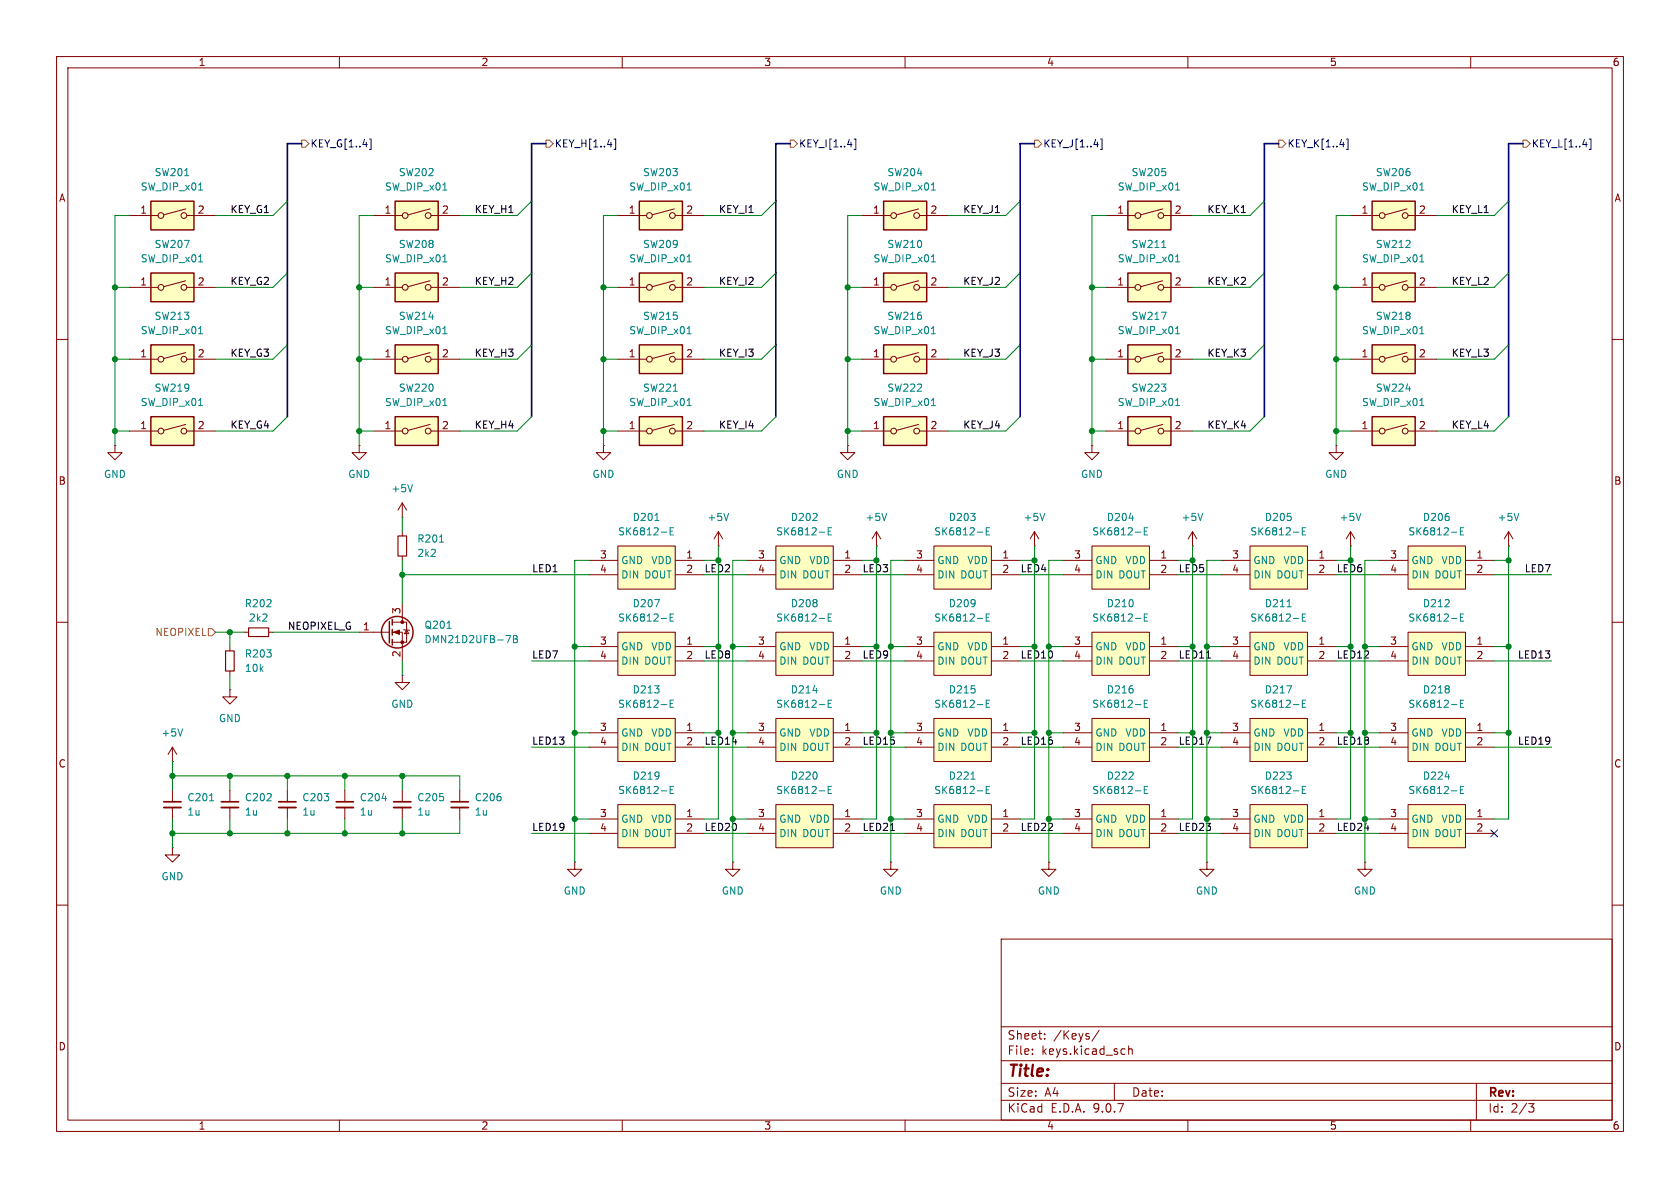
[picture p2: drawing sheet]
<svg xmlns="http://www.w3.org/2000/svg" width="297mm" height="210mm" viewBox="0 0 297 210" stroke-linecap="round" stroke-linejoin="round" font-family="sans-serif">
<path d="M0 0h297v210h-297z" fill="#fff" stroke="#fff" stroke-width=".18"/>
<g fill="none" stroke="#840000" stroke-width=".18">
<path d="M10 10h277v190h-277zM12 12h273v186h-273zM60 10v2M110 10v2M160 10v2M210 10v2M260 10v2M10 60h2M285 60h2M10 110h2M285 110h2M10 160h2"/>
<path d="M177 166h108v32h-108zM285 160h2M60 198v2M110 198v2M160 198v2M177 194.5h108M177 191.5h108M177 187.5h108M177 181.5h108M182.5 186.3v.1M182.5 185.5v.1M184.7 183.6v.1"/>
<path d="M184.7 182.8v.1M194.3 182.1l-1.3 2M197 191.5v3M198.7 185.4l.2 .1M198.9 186.3l-.2 .1M199.5 184.9v1.5M199.5 185.5l.2-.1 .4 .1 .1 .9M210 198v2M260 198v2M261 191.5v6.5M270.2 195.1h1l-.5 .6 .4 .1 .1 .5-.3 .3h-.4"/>
</g>
<path d="M156.2 61h7.6v5h-7.6z" fill="#ffffc2"/>
<g fill="none" stroke="#840000" stroke-width=".18">
<path d="M152.4 63.5h5.1M162.4 62.3l-3.9 1.1M162.6 63.5h5"/>
<circle cx="158" cy="63.5" r=".51"/>
<circle cx="162.1" cy="63.5" r=".51"/>
</g>
<path d="M156.2 61h7.6v5h-7.6z" fill="none" stroke="#840000" stroke-width=".25"/>
<path d="M164.6 59h.8" fill="none" stroke="#008484" stroke-width=".18"/>
<path d="M221 96.5h10.1v7.6h-10.1z" fill="#ffffc2"/>
<path d="M215.9 99.1h5.1M221 96.5h10.1v7.6h-10.1zM231.1 99.1h5.1M215.9 101.6h5.1M231.1 101.6h5.1" fill="none" stroke="#840000" stroke-width=".18"/>
<path d="M228.7 94.1h.9M230.2 93.9h.5M230.8 93.3h-.6v1.3h.6" fill="none" stroke="#008484" stroke-width=".18"/>
<path d="M113 73.7h7.6v5h-7.6z" fill="#ffffc2"/>
<g fill="none" stroke="#840000" stroke-width=".18">
<path d="M109.2 76.2h5.1M119.2 75l-3.9 1.1M119.4 76.2h5.1"/>
<circle cx="114.8" cy="76.2" r=".51"/>
<circle cx="118.9" cy="76.2" r=".51"/>
</g>
<path d="M113 73.7h7.6v5h-7.6z" fill="none" stroke="#840000" stroke-width=".25"/>
<path d="M119 69.2h.7M121.5 71.7h.7" fill="none" stroke="#008484" stroke-width=".18"/>
<path d="M113 61h7.6v5h-7.6z" fill="#ffffc2"/>
<g fill="none" stroke="#840000" stroke-width=".18">
<path d="M106.7 78.7v1.3h1.2l-1.2 1.3-1.3-1.3h1.3M106.7 78.7h.1M109.2 63.5h5.1M119.2 62.3l-3.9 1.1M119.4 63.5h5.1"/>
<circle cx="114.8" cy="63.5" r=".51"/>
<circle cx="118.9" cy="63.5" r=".51"/>
</g>
<path d="M113 61h7.6v5h-7.6z" fill="none" stroke="#840000" stroke-width=".25"/>
<path d="M121.5 59h.7" fill="none" stroke="#008484" stroke-width=".18"/>
<path d="M26.7 35.6h7.6v5h-7.6z" fill="#ffffc2"/>
<g fill="none" stroke="#840000" stroke-width=".18">
<path d="M22.9 38.1h5M32.8 36.9l-3.8 1.1M33 38.1h5.1"/>
<circle cx="28.4" cy="38.1" r=".51"/>
<circle cx="32.5" cy="38.1" r=".51"/>
</g>
<path d="M26.7 35.6h7.6v5h-7.6z" fill="none" stroke="#840000" stroke-width=".25"/>
<path d="M32.7 31.1h.7M35.1 33.6h.7" fill="none" stroke="#008484" stroke-width=".18"/>
<path d="M137.2 111.8h10.1v7.6h-10.1z" fill="#ffffc2"/>
<path d="M193 78.7v1.3h1.3l-1.3 1.3-1.2-1.3h1.2M193 78.7h.1M71.1 119.4v1.3h1.3l-1.3 1.2-1.3-1.2h1.3M71.1 119.4h.1M132.1 114.3h5.1M132.1 116.8h5.1M137.2 111.8h10.1v7.6h-10.1zM147.3 114.3h5.1M147.3 116.8h5.1M40.6 139.7v2M40.6 142.7v2.1" fill="none" stroke="#840000" stroke-width=".18"/>
<path d="M144.8 109.3h1M146.4 109.1h.4M147 108.5h-.6v1.3h.6" fill="none" stroke="#008484" stroke-width=".18"/>
<path d="M39.1 141.7h3.1" fill="none" stroke="#840000" stroke-width=".3"/>
<path d="M39.1 142.7h3.1" fill="none" stroke="#840000" stroke-width=".33"/>
<path d="M26.7 61h7.6v5h-7.6z" fill="#ffffc2"/>
<g fill="none" stroke="#840000" stroke-width=".18">
<path d="M22.9 63.5h5M32.8 62.3l-3.8 1.1M33 63.5h5.1M101.6 152.4v1.3h1.3l-1.3 1.2-1.3-1.2h1.3M101.6 152.4h.1"/>
<circle cx="28.4" cy="63.5" r=".51"/>
<circle cx="32.5" cy="63.5" r=".51"/>
</g>
<path d="M26.7 61h7.6v5h-7.6z" fill="none" stroke="#840000" stroke-width=".25"/>
<path d="M35.1 59h.7" fill="none" stroke="#008484" stroke-width=".18"/>
<path d="M156.2 73.7h7.6v5h-7.6z" fill="#ffffc2"/>
<g fill="none" stroke="#840000" stroke-width=".18">
<path d="M152.4 76.2h5.1M162.4 75l-3.9 1.1M162.6 76.2h5"/>
<circle cx="158" cy="76.2" r=".51"/>
<circle cx="162.1" cy="76.2" r=".51"/>
</g>
<path d="M156.2 73.7h7.6v5h-7.6z" fill="none" stroke="#840000" stroke-width=".25"/>
<path d="M164.6 71.7h.8" fill="none" stroke="#008484" stroke-width=".18"/>
<path d="M137.2 127h10.1v7.6h-10.1z" fill="#ffffc2"/>
<path d="M132.1 129.5h5.1M132.1 132.1h5.1M137.2 127h10.1v7.6h-10.1zM147.3 129.5h5.1M147.3 132.1h5.1" fill="none" stroke="#840000" stroke-width=".18"/>
<path d="M143.7 122.1h.8M144.8 124.6h1M146.4 124.4h.4M147 123.8h-.6v1.2h.6" fill="none" stroke="#008484" stroke-width=".18"/>
<path d="M109.2 127h10.2v7.6h-10.2z" fill="#ffffc2"/>
<path d="M104.1 129.5h5.1M104.1 132.1h5.1M109.2 127h10.2v7.6h-10.2zM119.4 129.5h5.1M119.4 132.1h5.1" fill="none" stroke="#840000" stroke-width=".18"/>
<path d="M116.9 124.6h1M118.5 124.4h.4M119.1 123.8h-.6v1.2h.6" fill="none" stroke="#008484" stroke-width=".18"/>
<path d="M137.2 96.5h10.1v7.6h-10.1z" fill="#ffffc2"/>
<path d="M132.1 99.1h5.1M137.2 96.5h10.1v7.6h-10.1zM147.3 99.1h5.1M132.1 101.6h5.1M147.3 101.6h5.1" fill="none" stroke="#840000" stroke-width=".18"/>
<path d="M144.8 94.1h1M146.4 93.9h.4M147 93.3h-.6v1.3h.6" fill="none" stroke="#008484" stroke-width=".18"/>
<path d="M113 35.6h7.6v5h-7.6z" fill="#ffffc2"/>
<g fill="none" stroke="#840000" stroke-width=".18">
<path d="M109.2 38.1h5.1M119.2 36.9l-3.9 1.1M119.4 38.1h5.1M154.9 96.5h.1M154.9 94l-.7 1.3M154.9 94l.8 1.3M154.9 94v2.5M63.5 111.8h5.3M69.3 110h2.6v3.5h-2.6M69.3 111.8h1.8v5M71.1 106.7v3.3M71.4 111.3l.1 .1h.8l.1 .1"/>
<path d="M71.9 111.4l.4 .6h-.8zM50.8 139.7v2M50.8 142.7v2.1"/>
<circle cx="114.8" cy="38.1" r=".51"/>
<circle cx="118.9" cy="38.1" r=".51"/>
</g>
<g fill="none" stroke="#840000" stroke-width=".25">
<path d="M113 35.6h7.6v5h-7.6zM68.8 109.9v3.8M69.3 109.5v1M69.3 111.3v1M69.3 113v1"/>
<circle cx="70.2" cy="111.8" r="2.79"/>
</g>
<path d="M121.5 33.6h.7M156.8 90.7l-.5 1.3M79 111.1h.8M89.4 112.3h.9l-.6 1.3M90.8 112.3h.4l.2 .3-.2 .3 .2 .2 .1 .3-.3 .2h-.4zM90.8 112.9h.4" fill="none" stroke="#008484" stroke-width=".18"/>
<path d="M49.3 141.7h3" fill="none" stroke="#840000" stroke-width=".3"/>
<path d="M49.3 142.7h3" fill="none" stroke="#840000" stroke-width=".33"/>
<g fill="#840000" stroke="#840000" stroke-width=".18">
<path d="M69.6 111.8l1-.4v.7z"/>
<circle cx="71.1" cy="110" r=".25"/>
<circle cx="71.1" cy="113.5" r=".25"/>
</g>
<path d="M242.6 61h7.6v5h-7.6z" fill="#ffffc2"/>
<g fill="none" stroke="#840000" stroke-width=".18">
<path d="M238.8 63.5h5M248.7 62.3l-3.8 1.1M248.9 63.5h5.1"/>
<circle cx="244.3" cy="63.5" r=".51"/>
<circle cx="248.4" cy="63.5" r=".51"/>
</g>
<path d="M242.6 61h7.6v5h-7.6z" fill="none" stroke="#840000" stroke-width=".25"/>
<path d="M251 59h.7" fill="none" stroke="#008484" stroke-width=".18"/>
<path d="M26.7 73.7h7.6v5h-7.6z" fill="#ffffc2"/>
<g fill="none" stroke="#840000" stroke-width=".18">
<path d="M22.9 76.2h5M32.8 75l-3.8 1.1M33 76.2h5.1"/>
<circle cx="28.4" cy="76.2" r=".51"/>
<circle cx="32.5" cy="76.2" r=".51"/>
</g>
<path d="M26.7 73.7h7.6v5h-7.6z" fill="none" stroke="#840000" stroke-width=".25"/>
<path d="M35.1 71.7h.7" fill="none" stroke="#008484" stroke-width=".18"/>
<path d="M137.2 142.2h10.1v7.7h-10.1z" fill="#ffffc2"/>
<path d="M132.1 144.8h5.1M132.1 147.3h5.1M137.2 142.2h10.1v7.7h-10.1zM147.3 144.8h5.1M147.3 147.3h5.1" fill="none" stroke="#840000" stroke-width=".18"/>
<path d="M144.8 139.8h1M146.4 139.6h.4M147 139h-.6v1.3h.6" fill="none" stroke="#008484" stroke-width=".18"/>
<path d="M109.2 96.5h10.2v7.6h-10.2z" fill="#ffffc2"/>
<path d="M104.1 99.1h5.1M109.2 96.5h10.2v7.6h-10.2zM119.4 99.1h5.1M104.1 101.6h5.1M119.4 101.6h5.1" fill="none" stroke="#840000" stroke-width=".18"/>
<path d="M115.8 92h.7M116.9 94.1h1M118.5 93.9h.4M119.1 93.3h-.6v1.3h.6" fill="none" stroke="#008484" stroke-width=".18"/>
<path d="M109.2 111.8h10.2v7.6h-10.2z" fill="#ffffc2"/>
<path d="M127 96.5h.1M127 94l-.8 1.3M127 94l.8 1.3M127 94v2.5M104.1 114.3h5.1M104.1 116.8h5.1M109.2 111.8h10.2v7.6h-10.2zM119.4 114.3h5.1M119.4 116.8h5.1M129.5 152.4v1.3h1.3l-1.3 1.2-1.2-1.2h1.2M129.5 152.4h.1" fill="none" stroke="#840000" stroke-width=".18"/>
<path d="M128.8 90.7l-.4 1.3M115.7 106h.9l-.6 1.3M116.9 109.3h1M118.5 109.1h.4M119.1 108.5h-.6v1.3h.6" fill="none" stroke="#008484" stroke-width=".18"/>
<path d="M69.8 73.7h7.7v5h-7.7z" fill="#ffffc2"/>
<g fill="none" stroke="#840000" stroke-width=".18">
<path d="M66 76.2h5.1M76 75l-3.9 1.1M76.2 76.2h5.1M40.6 114.3v.8M40.6 118.6v.8M30.5 134.6h.1M30.5 132.1l-.8 1.3M30.5 132.1l.7 1.3M30.5 132.1v2.5M30.5 139.7v2M30.5 142.7v2.1"/>
<circle cx="71.6" cy="76.2" r=".51"/>
<circle cx="75.7" cy="76.2" r=".51"/>
</g>
<path d="M69.8 73.7h7.7v5h-7.7z" fill="none" stroke="#840000" stroke-width=".25"/>
<path d="M78.3 71.7h.7M32.3 128.8l-.4 1.3M37.1 141.6h.7" fill="none" stroke="#008484" stroke-width=".18"/>
<path d="M39.9 115.1h1.5v3.5h-1.5z" fill="none" stroke="#840000" stroke-width=".2"/>
<path d="M29 141.7h3" fill="none" stroke="#840000" stroke-width=".3"/>
<path d="M29 142.7h3" fill="none" stroke="#840000" stroke-width=".33"/>
<path d="M165.1 96.5h10.2v7.6h-10.2z" fill="#ffffc2"/>
<path d="M149.9 78.7v1.3h1.2l-1.2 1.3-1.3-1.3h1.3M149.9 78.7h.1M71.1 94v.7M71.1 98.3v.8M160 99.1h5.1M165.1 96.5h10.2v7.6h-10.2zM175.3 99.1h5M160 101.6h5.1M175.3 101.6h5" fill="none" stroke="#840000" stroke-width=".18"/>
<path d="M77.7 95.8h.7M172.8 94.1h.9M174.4 93.9h.4M175 93.3h-.6v1.3h.6" fill="none" stroke="#008484" stroke-width=".18"/>
<path d="M70.4 94.7h1.5v3.6h-1.5z" fill="none" stroke="#840000" stroke-width=".2"/>
<path d="M165.1 111.8h10.2v7.6h-10.2z" fill="#ffffc2"/>
<g fill="none" stroke="#840000" stroke-width=".18">
<path d="M182.9 96.5h.1M182.9 94l-.8 1.3M182.9 94l.7 1.3M182.9 94v2.5M266.7 96.5h.1M266.7 94l-.8 1.3M266.7 94l.8 1.3M266.7 94v2.5M160 114.3h5.1M160 116.8h5.1M165.1 111.8h10.2v7.6h-10.2zM175.3 114.3h5"/>
<path d="M175.3 116.8h5M40.6 121.9v1.3h1.3l-1.3 1.3-1.2-1.3h1.2M40.6 121.9h.1"/>
</g>
<path d="M184.7 90.7l-.4 1.3M268.5 90.7l-.4 1.3M172.8 109.3h.9M174.4 109.1h.4M175 108.5h-.6v1.3h.6" fill="none" stroke="#008484" stroke-width=".18"/>
<path d="M109.2 142.2h10.2v7.7h-10.2z" fill="#ffffc2"/>
<path d="M71.1 139.7v2M81.3 139.7v2M71.1 142.7v2.1M81.3 142.7v2.1M104.1 144.8h5.1M104.1 147.3h5.1M109.2 142.2h10.2v7.7h-10.2zM119.4 144.8h5.1M119.4 147.3h5.1" fill="none" stroke="#840000" stroke-width=".18"/>
<path d="M116.9 139.8h1M118.5 139.6h.4M119.1 139h-.6v1.3h.6" fill="none" stroke="#008484" stroke-width=".18"/>
<path d="M69.6 141.7h3M79.8 141.7h3" fill="none" stroke="#840000" stroke-width=".3"/>
<path d="M69.6 142.7h3M79.8 142.7h3" fill="none" stroke="#840000" stroke-width=".33"/>
<path d="M69.8 61h7.7v5h-7.7z" fill="#ffffc2"/>
<g fill="none" stroke="#840000" stroke-width=".18">
<path d="M20.3 78.7v1.3h1.3l-1.3 1.3-1.3-1.3h1.3M20.3 78.7h.1M66 63.5h5.1M76 62.3l-3.9 1.1M76.2 63.5h5.1M210.8 96.5h.1M210.8 94l-.7 1.3M210.8 94l.8 1.3M210.8 94v2.5M157.5 152.4v1.3h1.2l-1.2 1.2-1.3-1.2h1.3M157.5 152.4h.1"/>
<circle cx="71.6" cy="63.5" r=".51"/>
<circle cx="75.7" cy="63.5" r=".51"/>
</g>
<path d="M69.8 61h7.7v5h-7.7z" fill="none" stroke="#840000" stroke-width=".25"/>
<path d="M78.3 59h.7M212.6 90.7l-.4 1.3" fill="none" stroke="#008484" stroke-width=".18"/>
<path d="M113 48.3h7.6v5h-7.6z" fill="#ffffc2"/>
<g fill="none" stroke="#840000" stroke-width=".18">
<path d="M109.2 50.8h5.1M119.2 49.6l-3.9 1.1M119.4 50.8h5.1M43.2 111.8h.7M47.5 111.8h.8"/>
<circle cx="114.8" cy="50.8" r=".51"/>
<circle cx="118.9" cy="50.8" r=".51"/>
</g>
<path d="M113 48.3h7.6v5h-7.6z" fill="none" stroke="#840000" stroke-width=".25"/>
<path d="M121.5 46.3h.7" fill="none" stroke="#008484" stroke-width=".18"/>
<path d="M43.9 111h3.6v1.5h-3.6z" fill="none" stroke="#840000" stroke-width=".2"/>
<path d="M69.8 48.3h7.7v5h-7.7z" fill="#ffffc2"/>
<g fill="none" stroke="#840000" stroke-width=".18">
<path d="M66 50.8h5.1M76 49.6l-3.9 1.1M76.2 50.8h5.1"/>
<circle cx="71.6" cy="50.8" r=".51"/>
<circle cx="75.7" cy="50.8" r=".51"/>
</g>
<path d="M69.8 48.3h7.7v5h-7.7z" fill="none" stroke="#840000" stroke-width=".25"/>
<path d="M78.3 46.3h.7" fill="none" stroke="#008484" stroke-width=".18"/>
<path d="M69.8 35.6h7.7v5h-7.7z" fill="#ffffc2"/>
<g fill="none" stroke="#840000" stroke-width=".18">
<path d="M66 38.1h5.1M76 36.9l-3.9 1.1M76.2 38.1h5.1M63.5 78.7v1.3h1.3l-1.3 1.3-1.3-1.3h1.3M63.5 78.7h.1M30.5 149.9v1.2h1.2l-1.2 1.3-1.3-1.3h1.3M30.5 149.9h.1"/>
<circle cx="71.6" cy="38.1" r=".51"/>
<circle cx="75.7" cy="38.1" r=".51"/>
</g>
<path d="M69.8 35.6h7.7v5h-7.7z" fill="none" stroke="#840000" stroke-width=".25"/>
<path d="M78.3 33.6h.7" fill="none" stroke="#008484" stroke-width=".18"/>
<path d="M156.2 48.3h7.6v5h-7.6z" fill="#ffffc2"/>
<g fill="none" stroke="#840000" stroke-width=".18">
<path d="M152.4 50.8h5.1M162.4 49.6l-3.9 1.1M162.6 50.8h5"/>
<circle cx="158" cy="50.8" r=".51"/>
<circle cx="162.1" cy="50.8" r=".51"/>
</g>
<path d="M156.2 48.3h7.6v5h-7.6z" fill="none" stroke="#840000" stroke-width=".25"/>
<path d="M164.6 46.3h.8" fill="none" stroke="#008484" stroke-width=".18"/>
<path d="M193 111.8h10.2v7.6h-10.2z" fill="#ffffc2"/>
<path d="M71.1 91.4h.1M71.1 88.9l-.7 1.3M71.1 88.9l.8 1.3M71.1 88.9v2.5M188 114.3h5M188 116.8h5M193 111.8h10.2v7.6h-10.2zM203.2 114.3h5.1M203.2 116.8h5.1" fill="none" stroke="#840000" stroke-width=".18"/>
<path d="M72.9 85.7l-.4 1.2M200.7 109.3h1M202.3 109.1h.4M202.9 108.5h-.6v1.3h.6" fill="none" stroke="#008484" stroke-width=".18"/>
<path d="M26.7 48.3h7.6v5h-7.6z" fill="#ffffc2"/>
<g fill="none" stroke="#840000" stroke-width=".18">
<path d="M22.9 50.8h5M32.8 49.6l-3.8 1.1M33 50.8h5.1M61 139.7v2M61 142.7v2.1"/>
<circle cx="28.4" cy="50.8" r=".51"/>
<circle cx="32.5" cy="50.8" r=".51"/>
</g>
<path d="M26.7 48.3h7.6v5h-7.6z" fill="none" stroke="#840000" stroke-width=".25"/>
<path d="M35.1 46.3h.7M67.5 141.1h.8" fill="none" stroke="#008484" stroke-width=".18"/>
<path d="M59.4 141.7h3.1" fill="none" stroke="#840000" stroke-width=".3"/>
<path d="M59.4 142.7h3.1" fill="none" stroke="#840000" stroke-width=".33"/>
<path d="M193 96.5h10.2v7.6h-10.2z" fill="#ffffc2"/>
<path d="M188 99.1h5M193 96.5h10.2v7.6h-10.2zM203.2 99.1h5.1M188 101.6h5M203.2 101.6h5.1" fill="none" stroke="#840000" stroke-width=".18"/>
<path d="M199.6 91.6h.8M200.7 94.1h1M202.3 93.9h.4M202.9 93.3h-.6v1.3h.6" fill="none" stroke="#008484" stroke-width=".18"/>
<path d="M156.2 35.6h7.6v5h-7.6z" fill="#ffffc2"/>
<g fill="none" stroke="#840000" stroke-width=".18">
<path d="M152.4 38.1h5.1M162.4 36.9l-3.9 1.1M162.6 38.1h5"/>
<circle cx="158" cy="38.1" r=".51"/>
<circle cx="162.1" cy="38.1" r=".51"/>
</g>
<path d="M156.2 35.6h7.6v5h-7.6z" fill="none" stroke="#840000" stroke-width=".25"/>
<path d="M164.6 33.6h.8" fill="none" stroke="#008484" stroke-width=".18"/>
<path d="M242.6 73.7h7.6v5h-7.6z" fill="#ffffc2"/>
<g fill="none" stroke="#840000" stroke-width=".18">
<path d="M238.8 76.2h5M248.7 75l-3.8 1.1M248.9 76.2h5.1"/>
<circle cx="244.3" cy="76.2" r=".51"/>
<circle cx="248.4" cy="76.2" r=".51"/>
</g>
<path d="M242.6 73.7h7.6v5h-7.6z" fill="none" stroke="#840000" stroke-width=".25"/>
<path d="M251 71.7h.7" fill="none" stroke="#008484" stroke-width=".18"/>
<path d="M242.6 35.6h7.6v5h-7.6z" fill="#ffffc2"/>
<g fill="none" stroke="#840000" stroke-width=".18">
<path d="M238.8 38.1h5M248.7 36.9l-3.8 1.1M248.9 38.1h5.1"/>
<circle cx="244.3" cy="38.1" r=".51"/>
<circle cx="248.4" cy="38.1" r=".51"/>
</g>
<path d="M242.6 35.6h7.6v5h-7.6z" fill="none" stroke="#840000" stroke-width=".25"/>
<path d="M251 33.6h.7" fill="none" stroke="#008484" stroke-width=".18"/>
<path d="M242.6 48.3h7.6v5h-7.6z" fill="#ffffc2"/>
<g fill="none" stroke="#840000" stroke-width=".18">
<path d="M238.8 50.8h5M248.7 49.6l-3.8 1.1M248.9 50.8h5.1M241.3 152.4v1.3h1.3l-1.3 1.2-1.3-1.2h1.3M241.3 152.4h.1"/>
<circle cx="244.3" cy="50.8" r=".51"/>
<circle cx="248.4" cy="50.8" r=".51"/>
</g>
<path d="M242.6 48.3h7.6v5h-7.6z" fill="none" stroke="#840000" stroke-width=".25"/>
<path d="M251 46.3h.7" fill="none" stroke="#008484" stroke-width=".18"/>
<path d="M221 127h10.1v7.6h-10.1z" fill="#ffffc2"/>
<path d="M215.9 129.5h5.1M215.9 132.1h5.1M221 127h10.1v7.6h-10.1zM231.1 129.5h5.1M231.1 132.1h5.1" fill="none" stroke="#840000" stroke-width=".18"/>
<path d="M227.5 121.2h.8l-.5 1.3M228.7 124.6h.9M230.2 124.4h.5M230.8 123.8h-.6v1.2h.6" fill="none" stroke="#008484" stroke-width=".18"/>
<path d="M221 111.8h10.1v7.6h-10.1z" fill="#ffffc2"/>
<path d="M215.9 114.3h5.1M215.9 116.8h5.1M221 111.8h10.1v7.6h-10.1zM231.1 114.3h5.1M231.1 116.8h5.1" fill="none" stroke="#840000" stroke-width=".18"/>
<path d="M227.5 107.3h.8M228.7 109.3h.9M230.2 109.1h.5M230.8 108.5h-.6v1.3h.6" fill="none" stroke="#008484" stroke-width=".18"/>
<path d="M248.9 142.2h10.2v7.7h-10.2z" fill="#ffffc2"/>
<path d="M243.8 144.8h5.1M243.8 147.3h5.1M248.9 142.2h10.2v7.7h-10.2zM259.1 144.8h5.1M259.1 147.3h5.1" fill="none" stroke="#840000" stroke-width=".18"/>
<path d="M255.5 137.3h.8M256.6 139.8h1M258.2 139.6h.4M258.8 139h-.6v1.3h.6" fill="none" stroke="#008484" stroke-width=".18"/>
<path d="M248.9 127h10.2v7.6h-10.2z" fill="#ffffc2"/>
<path d="M243.8 129.5h5.1M243.8 132.1h5.1M248.9 127h10.2v7.6h-10.2zM259.1 129.5h5.1M259.1 132.1h5.1" fill="none" stroke="#840000" stroke-width=".18"/>
<path d="M256.6 124.6h1M258.2 124.4h.4M258.8 123.8h-.6v1.2h.6" fill="none" stroke="#008484" stroke-width=".18"/>
<path d="M221 142.2h10.1v7.7h-10.1z" fill="#ffffc2"/>
<path d="M215.9 144.8h5.1M215.9 147.3h5.1M221 142.2h10.1v7.7h-10.1zM231.1 144.8h5.1M231.1 147.3h5.1" fill="none" stroke="#840000" stroke-width=".18"/>
<path d="M228.7 139.8h.9M230.2 139.6h.5M230.8 139h-.6v1.3h.6" fill="none" stroke="#008484" stroke-width=".18"/>
<path d="M248.9 111.8h10.2v7.6h-10.2z" fill="#ffffc2"/>
<path d="M243.8 114.3h5.1M243.8 116.8h5.1M248.9 111.8h10.2v7.6h-10.2zM259.1 114.3h5.1M259.1 116.8h5.1" fill="none" stroke="#840000" stroke-width=".18"/>
<path d="M256.6 109.3h1M258.2 109.1h.4M258.8 108.5h-.6v1.3h.6" fill="none" stroke="#008484" stroke-width=".18"/>
<path d="M199.4 35.6h7.6v5h-7.6z" fill="#ffffc2"/>
<g fill="none" stroke="#840000" stroke-width=".18">
<path d="M195.6 38.1h5.1M205.6 36.9l-3.9 1.1M205.7 38.1h5.1"/>
<circle cx="201.2" cy="38.1" r=".51"/>
<circle cx="205.2" cy="38.1" r=".51"/>
</g>
<path d="M199.4 35.6h7.6v5h-7.6z" fill="none" stroke="#840000" stroke-width=".25"/>
<path d="M207.8 33.6h.8" fill="none" stroke="#008484" stroke-width=".18"/>
<path d="M199.4 48.3h7.6v5h-7.6z" fill="#ffffc2"/>
<g fill="none" stroke="#840000" stroke-width=".18">
<path d="M195.6 50.8h5.1M205.6 49.6l-3.9 1.1M205.7 50.8h5.1"/>
<circle cx="201.2" cy="50.8" r=".51"/>
<circle cx="205.2" cy="50.8" r=".51"/>
</g>
<path d="M199.4 48.3h7.6v5h-7.6z" fill="none" stroke="#840000" stroke-width=".25"/>
<path d="M205.4 43.8h.7M207.8 46.3h.8" fill="none" stroke="#008484" stroke-width=".18"/>
<path d="M199.4 61h7.6v5h-7.6z" fill="#ffffc2"/>
<g fill="none" stroke="#840000" stroke-width=".18">
<path d="M195.6 63.5h5.1M205.6 62.3l-3.9 1.1M205.7 63.5h5.1"/>
<circle cx="201.2" cy="63.5" r=".51"/>
<circle cx="205.2" cy="63.5" r=".51"/>
</g>
<path d="M199.4 61h7.6v5h-7.6z" fill="none" stroke="#840000" stroke-width=".25"/>
<path d="M207.8 59h.8" fill="none" stroke="#008484" stroke-width=".18"/>
<path d="M199.4 73.7h7.6v5h-7.6z" fill="#ffffc2"/>
<g fill="none" stroke="#840000" stroke-width=".18">
<path d="M195.6 76.2h5.1M205.6 75l-3.9 1.1M205.7 76.2h5.1"/>
<circle cx="201.2" cy="76.2" r=".51"/>
<circle cx="205.2" cy="76.2" r=".51"/>
</g>
<path d="M199.4 73.7h7.6v5h-7.6z" fill="none" stroke="#840000" stroke-width=".25"/>
<path d="M207.8 71.7h.8" fill="none" stroke="#008484" stroke-width=".18"/>
<path d="M248.9 96.5h10.2v7.6h-10.2z" fill="#ffffc2"/>
<path d="M243.8 99.1h5.1M248.9 96.5h10.2v7.6h-10.2zM259.1 99.1h5.1M243.8 101.6h5.1M259.1 101.6h5.1" fill="none" stroke="#840000" stroke-width=".18"/>
<path d="M256.6 94.1h1M258.2 93.9h.4M258.8 93.3h-.6v1.3h.6" fill="none" stroke="#008484" stroke-width=".18"/>
<path d="M193 142.2h10.2v7.7h-10.2z" fill="#ffffc2"/>
<path d="M188 144.8h5M188 147.3h5M193 142.2h10.2v7.7h-10.2zM203.2 144.8h5.1M203.2 147.3h5.1" fill="none" stroke="#840000" stroke-width=".18"/>
<path d="M200.7 139.8h1M202.3 139.6h.4M202.9 139h-.6v1.3h.6" fill="none" stroke="#008484" stroke-width=".18"/>
<path d="M193 127h10.2v7.6h-10.2z" fill="#ffffc2"/>
<path d="M188 129.5h5M188 132.1h5M193 127h10.2v7.6h-10.2zM203.2 129.5h5.1M203.2 132.1h5.1M185.4 152.4v1.3h1.3l-1.3 1.2-1.3-1.2h1.3M185.4 152.4h.1M213.4 152.4v1.3h1.2l-1.2 1.2-1.3-1.2h1.3M213.4 152.4h.1" fill="none" stroke="#840000" stroke-width=".18"/>
<path d="M200.7 124.6h1M202.3 124.4h.4M202.9 123.8h-.6v1.2h.6" fill="none" stroke="#008484" stroke-width=".18"/>
<path d="M165.1 142.2h10.2v7.7h-10.2z" fill="#ffffc2"/>
<path d="M160 144.8h5.1M160 147.3h5.1M165.1 142.2h10.2v7.7h-10.2zM175.3 144.8h5M175.3 147.3h5" fill="none" stroke="#840000" stroke-width=".18"/>
<path d="M171.7 137.7h.7M172.8 139.8h.9M174.4 139.6h.4M175 139h-.6v1.3h.6" fill="none" stroke="#008484" stroke-width=".18"/>
<path d="M165.1 127h10.2v7.6h-10.2z" fill="#ffffc2"/>
<path d="M236.2 78.7v1.3h1.3l-1.3 1.3-1.3-1.3h1.3M236.2 78.7h.1M238.8 96.5h.1M238.8 94l-.8 1.3M238.8 94l.7 1.3M238.8 94v2.5M160 129.5h5.1M160 132.1h5.1M165.1 127h10.2v7.6h-10.2zM175.3 129.5h5M175.3 132.1h5" fill="none" stroke="#840000" stroke-width=".18"/>
<path d="M240.6 90.7l-.4 1.3M172.8 124.6h.9M174.4 124.4h.4M175 123.8h-.6v1.2h.6" fill="none" stroke="#008484" stroke-width=".18"/>
<path d="M65.3 24.6h.3v1.8h-.3M108.5 24.6h.3v1.8h-.3M149.8 25.6h.8M151 24.6h.3v1.8h-.3M194.5 24.6h.3v1.8h-.3M238 24.6h.3v1.8h-.3M281 24.6h.3v1.8h-.3M263.6 146.7l1.2 1.2M264.8 146.7l-1.2 1.2" fill="none" stroke="#000084" stroke-width=".18"/>
<path d="M53.3 24.8h.7l.6 .6-.6 .6h-.7zM96.5 24.8h.7l.6 .6-.6 .6h-.7zM139.7 24.8h.6l.7 .6-.7 .6h-.6zM182.9 24.8h.6l.6 .6-.6 .6h-.6zM226.1 24.8h.6l.6 .6-.6 .6h-.6zM269.2 24.8h.7l.6 .6-.6 .6h-.7zM36.8 111.1h.7l.6 .7-.6 .6h-.7z" fill="none" stroke="#848400" stroke-width=".18"/>
<path d="M213.3 116.3h.7M157.4 146.8h.7" fill="none" stroke="#000" stroke-width=".18"/>
<path d="M53.3 25.4h-2.5v48.3M96.5 25.4h-2.5v48.3M139.7 25.4h-2.5v48.3M182.9 25.4h-2.6v48.3M226.1 25.4h-2.6v48.3M269.2 25.4h-2.5v48.3" fill="none" stroke="#000084" stroke-width=".3"/>
<g fill="none" stroke="#008400" stroke-width=".18">
<path d="M22.9 38.1h-2.6v40.6M50.8 35.6l-2.5 2.5h-10.2M66 38.1h-2.5v40.6M94 35.6l-2.6 2.5h-10.1M109.2 38.1h-2.5v40.6M137.2 35.6l-2.6 2.5h-10.1M152.4 38.1h-2.5v40.6M180.3 35.6l-2.5 2.5h-10.2M195.6 38.1h-2.6v40.6M223.5 35.6l-2.5 2.5h-10.2M238.8 38.1h-2.6v40.6M266.7 35.6l-2.5 2.5h-10.2"/>
<path d="M20.3 50.8h2.6M50.8 48.3l-2.5 2.5h-10.2M63.5 50.8h2.5M94 48.3l-2.6 2.5h-10.1M106.7 50.8h2.5M137.2 48.3l-2.6 2.5h-10.1M149.9 50.8h2.5M180.3 48.3l-2.5 2.5h-10.2M193 50.8h2.6M223.5 48.3l-2.5 2.5h-10.2M236.2 50.8h2.6M266.7 48.3l-2.5 2.5h-10.2"/>
<path d="M20.3 63.5h2.6M20.3 76.2h2.6M50.8 61l-2.5 2.5h-10.2M50.8 73.7l-2.5 2.5h-10.2M63.5 63.5h2.5M63.5 76.2h2.5M94 61l-2.6 2.5h-10.1M94 73.7l-2.6 2.5h-10.1M106.7 63.5h2.5M106.7 76.2h2.5M137.2 61l-2.6 2.5h-10.1M137.2 73.7l-2.6 2.5h-10.1"/>
<path d="M149.9 63.5h2.5M149.9 76.2h2.5M180.3 61l-2.5 2.5h-10.2M180.3 73.7l-2.5 2.5h-10.2M193 63.5h2.6M193 76.2h2.6M223.5 61l-2.5 2.5h-10.2M223.5 73.7l-2.5 2.5h-10.2M236.2 63.5h2.6M236.2 76.2h2.6M266.7 61l-2.5 2.5h-10.2M266.7 73.7l-2.5 2.5h-10.2"/>
<path d="M71.1 91.4v2.6M71.1 99.1v7.6M104.1 99.1h-2.5v53.3M124.5 99.1h2.5M127 96.5v48.3h-2.5M132.1 99.1h-2.6v53.3M152.4 99.1h2.5M154.9 96.5v48.3h-2.5M160 99.1h-2.5v53.3M180.3 99.1h2.6M182.9 96.5v48.3h-2.6M188 99.1h-2.6v53.3"/>
<path d="M208.3 99.1h2.5M210.8 96.5v48.3h-2.5M215.9 99.1h-2.5v53.3M236.2 99.1h2.6M238.8 96.5v48.3h-2.6M243.8 99.1h-2.5v53.3M264.2 99.1h2.5M266.7 96.5v48.3h-2.5M38.1 111.8h5.1M40.6 111.8v2.5M40.6 119.4v2.5M48.3 111.8h15.2"/>
<path d="M71.1 101.6h33M71.1 116.8v2.6M94 116.8h10.1M101.6 114.3h2.5M124.5 116.8h7.6M124.5 114.3h2.5M124.5 101.6h7.6M129.5 114.3h2.6M152.4 116.8h7.6M152.4 114.3h2.5M152.4 101.6h7.6M157.5 114.3h2.5"/>
<path d="M180.3 116.8h7.7M180.3 114.3h2.6M180.3 101.6h7.7M185.4 114.3h2.6M208.3 116.8h7.6M208.3 114.3h2.5M208.3 101.6h7.6M213.4 114.3h2.5M236.2 116.8h7.6M236.2 114.3h2.6M236.2 101.6h7.6M241.3 114.3h2.5"/>
<path d="M264.2 116.8h10.1M264.2 114.3h2.5M264.2 101.6h10.1M30.5 137.2h50.8v2.5M30.5 134.6v5.1M40.6 137.2v2.5M50.8 137.2v2.5M61 137.2v2.5M71.1 137.2v2.5M94 132.1h10.1M101.6 129.5h2.5M124.5 129.5h2.5"/>
<path d="M124.5 132.1h7.6M129.5 129.5h2.6M152.4 129.5h2.5M152.4 132.1h7.6M157.5 129.5h2.5M180.3 129.5h2.6M180.3 132.1h7.7M185.4 129.5h2.6M208.3 129.5h2.5M208.3 132.1h7.6M213.4 129.5h2.5M236.2 129.5h2.6"/>
<path d="M236.2 132.1h7.6M241.3 129.5h2.5M264.2 129.5h2.5M264.2 132.1h10.1M30.5 144.8v5.1M40.6 144.8v2.5M50.8 144.8v2.5M61 144.8v2.5M71.1 144.8v2.5M81.3 144.8v2.5h-50.8M94 147.3h10.1M101.6 144.8h2.5"/>
<path d="M124.5 147.3h7.6M129.5 144.8h2.6M152.4 147.3h7.6M157.5 144.8h2.5M180.3 147.3h7.7M185.4 144.8h2.6M208.3 147.3h7.6M213.4 144.8h2.5M236.2 147.3h7.6M241.3 144.8h2.5"/>
</g>
<g fill="#008400" stroke="#008400" stroke-width=".18">
<circle cx="101.6" cy="144.8" r=".46"/>
<circle cx="127" cy="129.5" r=".46"/>
<circle cx="129.5" cy="129.5" r=".46"/>
<circle cx="101.6" cy="114.3" r=".46"/>
<circle cx="127" cy="114.3" r=".46"/>
<circle cx="129.5" cy="114.3" r=".46"/>
<circle cx="101.6" cy="129.5" r=".46"/>
<circle cx="129.5" cy="144.8" r=".46"/>
<circle cx="20.3" cy="76.2" r=".46"/>
<circle cx="40.6" cy="111.8" r=".46"/>
<circle cx="63.5" cy="76.2" r=".46"/>
<circle cx="71.1" cy="101.6" r=".46"/>
<circle cx="149.9" cy="76.2" r=".46"/>
<circle cx="149.9" cy="50.8" r=".46"/>
<circle cx="149.9" cy="63.5" r=".46"/>
<circle cx="40.6" cy="147.3" r=".46"/>
<circle cx="50.8" cy="147.3" r=".46"/>
<circle cx="61" cy="137.2" r=".46"/>
<circle cx="50.8" cy="137.2" r=".46"/>
<circle cx="61" cy="147.3" r=".46"/>
<circle cx="30.5" cy="137.2" r=".46"/>
<circle cx="71.1" cy="147.3" r=".46"/>
<circle cx="30.5" cy="147.3" r=".46"/>
<circle cx="71.1" cy="137.2" r=".46"/>
<circle cx="40.6" cy="137.2" r=".46"/>
<circle cx="154.9" cy="114.3" r=".46"/>
<circle cx="157.5" cy="114.3" r=".46"/>
<circle cx="157.5" cy="129.5" r=".46"/>
<circle cx="154.9" cy="129.5" r=".46"/>
<circle cx="127" cy="99.1" r=".46"/>
<circle cx="157.5" cy="144.8" r=".46"/>
<circle cx="154.9" cy="99.1" r=".46"/>
<circle cx="106.7" cy="76.2" r=".46"/>
<circle cx="106.7" cy="63.5" r=".46"/>
<circle cx="106.7" cy="50.8" r=".46"/>
<circle cx="63.5" cy="50.8" r=".46"/>
<circle cx="63.5" cy="63.5" r=".46"/>
<circle cx="20.3" cy="50.8" r=".46"/>
<circle cx="20.3" cy="63.5" r=".46"/>
<circle cx="193" cy="76.2" r=".46"/>
<circle cx="185.4" cy="129.5" r=".46"/>
<circle cx="185.4" cy="114.3" r=".46"/>
<circle cx="182.9" cy="114.3" r=".46"/>
<circle cx="210.8" cy="99.1" r=".46"/>
<circle cx="182.9" cy="99.1" r=".46"/>
<circle cx="236.2" cy="76.2" r=".46"/>
<circle cx="236.2" cy="63.5" r=".46"/>
<circle cx="236.2" cy="50.8" r=".46"/>
<circle cx="241.3" cy="144.8" r=".46"/>
<circle cx="238.8" cy="114.3" r=".46"/>
<circle cx="241.3" cy="114.3" r=".46"/>
<circle cx="238.8" cy="129.5" r=".46"/>
<circle cx="241.3" cy="129.5" r=".46"/>
<circle cx="266.7" cy="129.5" r=".46"/>
<circle cx="193" cy="50.8" r=".46"/>
<circle cx="193" cy="63.5" r=".46"/>
<circle cx="210.8" cy="129.5" r=".46"/>
<circle cx="213.4" cy="129.5" r=".46"/>
<circle cx="182.9" cy="129.5" r=".46"/>
<circle cx="213.4" cy="144.8" r=".46"/>
<circle cx="185.4" cy="144.8" r=".46"/>
<circle cx="210.8" cy="114.3" r=".46"/>
<circle cx="213.4" cy="114.3" r=".46"/>
<circle cx="238.8" cy="99.1" r=".46"/>
<circle cx="266.7" cy="99.1" r=".46"/>
<circle cx="266.7" cy="114.3" r=".46"/>
</g>
<text font-size="2.8" fill="#840000" x="178" y="190.9">Title:</text>
<g font-size="2.1" fill="#840000">
<text x="178" y="184">Sheet:</text>
<text x="186.2" y="184">/Keys/</text>
<text x="178" y="186.7">File:</text>
<text x="184.1" y="186.7">keys.kicad_sch</text>
<text x="178" y="196.9">KiCad</text>
<text x="178" y="194.1">Size:</text>
<text x="184.7" y="194.1">A4</text>
<text x="185.7" y="196.9">E.D.A.</text>
<text x="193.3" y="196.9">9.0.7</text>
<text x="200" y="194.1">Date:</text>
<text x="263" y="194.3">Rev:</text>
<text x="263" y="196.9">Id:</text>
<text x="267.1" y="196.9">2/3</text>
</g>
<g font-size="1.8" fill="#840000">
<text x="35" y="11.9">1</text>
<text x="85" y="11.9">2</text>
<text x="135" y="11.9">3</text>
<text x="185" y="11.9">4</text>
<text x="235" y="11.9">5</text>
<text x="285" y="11.9">6</text>
<text x="10.3" y="35.9">A</text>
<text x="285.3" y="35.9">A</text>
<text x="24.7" y="37.8">1</text>
<text x="34.9" y="37.8">2</text>
<text x="67.9" y="37.8">1</text>
<text x="78" y="37.8">2</text>
<text x="111.1" y="37.8">1</text>
<text x="121.2" y="37.8">2</text>
<text x="154.2" y="37.8">1</text>
<text x="164.4" y="37.8">2</text>
<text x="197.4" y="37.8">1</text>
<text x="207.6" y="37.8">2</text>
<text x="240.6" y="37.8">1</text>
<text x="250.8" y="37.8">2</text>
<text x="24.7" y="50.5">1</text>
<text x="34.9" y="50.5">2</text>
<text x="67.9" y="50.5">1</text>
<text x="78" y="50.5">2</text>
<text x="111.1" y="50.5">1</text>
<text x="121.2" y="50.5">2</text>
<text x="154.2" y="50.5">1</text>
<text x="164.4" y="50.5">2</text>
<text x="197.4" y="50.5">1</text>
<text x="207.6" y="50.5">2</text>
<text x="240.6" y="50.5">1</text>
<text x="250.8" y="50.5">2</text>
<text x="24.7" y="63.2">1</text>
<text x="34.9" y="63.2">2</text>
<text x="67.9" y="63.2">1</text>
<text x="78" y="63.2">2</text>
<text x="111.1" y="63.2">1</text>
<text x="121.2" y="63.2">2</text>
<text x="154.2" y="63.2">1</text>
<text x="164.4" y="63.2">2</text>
<text x="197.4" y="63.2">1</text>
<text x="207.6" y="63.2">2</text>
<text x="240.6" y="63.2">1</text>
<text x="250.8" y="63.2">2</text>
<text x="24.7" y="75.9">1</text>
<text x="34.9" y="75.9">2</text>
<text x="67.9" y="75.9">1</text>
<text x="78" y="75.9">2</text>
<text x="111.1" y="75.9">1</text>
<text x="121.2" y="75.9">2</text>
<text x="154.2" y="75.9">1</text>
<text x="164.4" y="75.9">2</text>
<text x="197.4" y="75.9">1</text>
<text x="207.6" y="75.9">2</text>
<text x="240.6" y="75.9">1</text>
<text x="250.8" y="75.9">2</text>
<text x="10.3" y="85.9">B</text>
<text x="285.3" y="85.9">B</text>
<text x="106" y="98.8">3</text>
<text x="106" y="101.3">4</text>
<text x="121.2" y="98.8">1</text>
<text x="121.2" y="101.3">2</text>
<text x="133.9" y="98.8">3</text>
<text x="133.9" y="101.3">4</text>
<text x="149.2" y="98.8">1</text>
<text x="149.2" y="101.3">2</text>
<text x="161.9" y="98.8">3</text>
<text x="161.9" y="101.3">4</text>
<text x="177.1" y="98.8">1</text>
<text x="177.1" y="101.3">2</text>
<text x="189.8" y="98.8">3</text>
<text x="189.8" y="101.3">4</text>
<text x="205" y="98.8">1</text>
<text x="205" y="101.3">2</text>
<text x="217.7" y="98.8">3</text>
<text x="217.7" y="101.3">4</text>
<text x="233" y="98.8">1</text>
<text x="233" y="101.3">2</text>
<text x="245.7" y="98.8">3</text>
<text x="245.7" y="101.3">4</text>
<text x="260.9" y="98.8">1</text>
<text x="260.9" y="101.3">2</text>
<text x="64.1" y="111.5">1</text>
<text x="70.9" y="108.7" transform="rotate(-90 70.9 108.7)">3</text>
<text x="70.9" y="116.3" transform="rotate(-90 70.9 116.3)">2</text>
<text x="106" y="114">3</text>
<text x="106" y="116.6">4</text>
<text x="121.2" y="114">1</text>
<text x="121.2" y="116.6">2</text>
<text x="133.9" y="114">3</text>
<text x="133.9" y="116.6">4</text>
<text x="149.2" y="114">1</text>
<text x="149.2" y="116.6">2</text>
<text x="161.9" y="114">3</text>
<text x="161.9" y="116.6">4</text>
<text x="177.1" y="114">1</text>
<text x="177.1" y="116.6">2</text>
<text x="189.8" y="114">3</text>
<text x="189.8" y="116.6">4</text>
<text x="205" y="114">1</text>
<text x="205" y="116.6">2</text>
<text x="217.7" y="114">3</text>
<text x="217.7" y="116.6">4</text>
<text x="233" y="114">1</text>
<text x="233" y="116.6">2</text>
<text x="245.7" y="114">3</text>
<text x="245.7" y="116.6">4</text>
<text x="260.9" y="114">1</text>
<text x="260.9" y="116.6">2</text>
<text x="106" y="129.3">3</text>
<text x="106" y="131.8">4</text>
<text x="121.2" y="129.3">1</text>
<text x="121.2" y="131.8">2</text>
<text x="133.9" y="129.3">3</text>
<text x="133.9" y="131.8">4</text>
<text x="149.2" y="129.3">1</text>
<text x="149.2" y="131.8">2</text>
<text x="161.9" y="129.3">3</text>
<text x="161.9" y="131.8">4</text>
<text x="177.1" y="129.3">1</text>
<text x="177.1" y="131.8">2</text>
<text x="189.8" y="129.3">3</text>
<text x="189.8" y="131.8">4</text>
<text x="205" y="129.3">1</text>
<text x="205" y="131.8">2</text>
<text x="217.7" y="129.3">3</text>
<text x="217.7" y="131.8">4</text>
<text x="233" y="129.3">1</text>
<text x="233" y="131.8">2</text>
<text x="245.7" y="129.3">3</text>
<text x="245.7" y="131.8">4</text>
<text x="260.9" y="129.3">1</text>
<text x="260.9" y="131.8">2</text>
<text x="10.3" y="135.9">C</text>
<text x="285.3" y="135.9">C</text>
<text x="106" y="144.5">3</text>
<text x="106" y="147.1">4</text>
<text x="121.2" y="144.5">1</text>
<text x="121.2" y="147.1">2</text>
<text x="133.9" y="144.5">3</text>
<text x="133.9" y="147.1">4</text>
<text x="149.2" y="144.5">1</text>
<text x="149.2" y="147.1">2</text>
<text x="161.9" y="144.5">3</text>
<text x="161.9" y="147.1">4</text>
<text x="177.1" y="144.5">1</text>
<text x="177.1" y="147.1">2</text>
<text x="189.8" y="144.5">3</text>
<text x="189.8" y="147.1">4</text>
<text x="205" y="144.5">1</text>
<text x="205" y="147.1">2</text>
<text x="217.7" y="144.5">3</text>
<text x="217.7" y="147.1">4</text>
<text x="233" y="144.5">1</text>
<text x="233" y="147.1">2</text>
<text x="245.7" y="144.5">3</text>
<text x="245.7" y="147.1">4</text>
<text x="260.9" y="144.5">1</text>
<text x="260.9" y="147.1">2</text>
<text x="10.3" y="185.9">D</text>
<text x="285.3" y="185.9">D</text>
<text x="35" y="199.9">1</text>
<text x="85" y="199.9">2</text>
<text x="135" y="199.9">3</text>
<text x="185" y="199.9">4</text>
<text x="235" y="199.9">5</text>
<text x="285" y="199.9">6</text>
</g>
<g font-size="1.8" fill="#000084">
<text x="54.8" y="26.3">KEY_G[1..4]</text>
<text x="98" y="26.3">KEY_H[1..4]</text>
<text x="141.2" y="26.3">KEY_I[1..4]</text>
<text x="184.3" y="26.3">KEY_J[1..4]</text>
<text x="227.5" y="26.3">KEY_K[1..4]</text>
<text x="270.7" y="26.3">KEY_L[1..4]</text>
</g>
<g font-size="1.8" fill="#008484">
<text x="24.8" y="33.9">SW_DIP_x01</text>
<text x="27.2" y="31.3">SW201</text>
<text x="68" y="33.9">SW_DIP_x01</text>
<text x="70.4" y="31.3">SW202</text>
<text x="111.1" y="33.9">SW_DIP_x01</text>
<text x="113.6" y="31.3">SW203</text>
<text x="154.3" y="33.9">SW_DIP_x01</text>
<text x="156.8" y="31.3">SW204</text>
<text x="197.5" y="33.9">SW_DIP_x01</text>
<text x="200" y="31.3">SW205</text>
<text x="240.7" y="33.9">SW_DIP_x01</text>
<text x="243.1" y="31.3">SW206</text>
<text x="24.8" y="46.6">SW_DIP_x01</text>
<text x="27.2" y="44">SW207</text>
<text x="68" y="46.6">SW_DIP_x01</text>
<text x="70.4" y="44">SW208</text>
<text x="111.1" y="46.6">SW_DIP_x01</text>
<text x="113.6" y="44">SW209</text>
<text x="154.3" y="46.6">SW_DIP_x01</text>
<text x="156.8" y="44">SW210</text>
<text x="197.5" y="46.6">SW_DIP_x01</text>
<text x="200" y="44">SW211</text>
<text x="240.7" y="46.6">SW_DIP_x01</text>
<text x="243.1" y="44">SW212</text>
<text x="24.8" y="59.3">SW_DIP_x01</text>
<text x="27.2" y="56.7">SW213</text>
<text x="68" y="59.3">SW_DIP_x01</text>
<text x="70.4" y="56.7">SW214</text>
<text x="111.1" y="59.3">SW_DIP_x01</text>
<text x="113.6" y="56.7">SW215</text>
<text x="154.3" y="59.3">SW_DIP_x01</text>
<text x="156.8" y="56.7">SW216</text>
<text x="197.5" y="59.3">SW_DIP_x01</text>
<text x="200" y="56.7">SW217</text>
<text x="240.7" y="59.3">SW_DIP_x01</text>
<text x="243.1" y="56.7">SW218</text>
<text x="24.8" y="72">SW_DIP_x01</text>
<text x="27.2" y="69.4">SW219</text>
<text x="68" y="72">SW_DIP_x01</text>
<text x="70.4" y="69.4">SW220</text>
<text x="111.1" y="72">SW_DIP_x01</text>
<text x="113.6" y="69.4">SW221</text>
<text x="154.3" y="72">SW_DIP_x01</text>
<text x="156.8" y="69.4">SW222</text>
<text x="197.5" y="72">SW_DIP_x01</text>
<text x="200" y="69.4">SW223</text>
<text x="240.7" y="72">SW_DIP_x01</text>
<text x="243.1" y="69.4">SW224</text>
<text x="18.3" y="84.7">GND</text>
<text x="61.5" y="84.7">GND</text>
<text x="69.1" y="87.2">+5V</text>
<text x="104.6" y="84.7">GND</text>
<text x="147.8" y="84.7">GND</text>
<text x="191" y="84.7">GND</text>
<text x="234.2" y="84.7">GND</text>
<text x="109.2" y="94.8">SK6812-E</text>
<text x="111.7" y="92.3">D201</text>
<text x="125" y="92.3">+5V</text>
<text x="137.1" y="94.8">SK6812-E</text>
<text x="139.7" y="92.3">D202</text>
<text x="152.9" y="92.3">+5V</text>
<text x="165.1" y="94.8">SK6812-E</text>
<text x="167.6" y="92.3">D203</text>
<text x="180.8" y="92.3">+5V</text>
<text x="193" y="94.8">SK6812-E</text>
<text x="195.6" y="92.3">D204</text>
<text x="208.8" y="92.3">+5V</text>
<text x="220.9" y="94.8">SK6812-E</text>
<text x="223.5" y="92.3">D205</text>
<text x="236.7" y="92.3">+5V</text>
<text x="248.9" y="94.8">SK6812-E</text>
<text x="251.4" y="92.3">D206</text>
<text x="264.7" y="92.3">+5V</text>
<text x="73.7" y="96.1">R201</text>
<text x="73.7" y="98.7">2k2</text>
<text x="109.7" y="99.9">GND</text>
<text x="115" y="99.9">VDD</text>
<text x="137.7" y="99.9">GND</text>
<text x="143" y="99.9">VDD</text>
<text x="165.6" y="99.9">GND</text>
<text x="170.9" y="99.9">VDD</text>
<text x="193.5" y="99.9">GND</text>
<text x="198.9" y="99.9">VDD</text>
<text x="221.5" y="99.9">GND</text>
<text x="226.8" y="99.9">VDD</text>
<text x="249.4" y="99.9">GND</text>
<text x="254.7" y="99.9">VDD</text>
<text x="43.2" y="107.5">R202</text>
<text x="109.7" y="102.5">DIN DOUT</text>
<text x="111.7" y="107.5">D207</text>
<text x="137.7" y="102.5">DIN DOUT</text>
<text x="139.7" y="107.5">D208</text>
<text x="165.6" y="102.5">DIN DOUT</text>
<text x="167.6" y="107.5">D209</text>
<text x="193.5" y="102.5">DIN DOUT</text>
<text x="195.6" y="107.5">D210</text>
<text x="221.5" y="102.5">DIN DOUT</text>
<text x="223.5" y="107.5">D211</text>
<text x="249.4" y="102.5">DIN DOUT</text>
<text x="251.4" y="107.5">D212</text>
<text x="43.9" y="110.1">2k2</text>
<text x="74.9" y="111.4">Q201</text>
<text x="74.9" y="113.9">DMN21D2UFB-7B</text>
<text x="109.2" y="110.1">SK6812-E</text>
<text x="137.1" y="110.1">SK6812-E</text>
<text x="165.1" y="110.1">SK6812-E</text>
<text x="193" y="110.1">SK6812-E</text>
<text x="220.9" y="110.1">SK6812-E</text>
<text x="248.9" y="110.1">SK6812-E</text>
<text x="43.2" y="116.4">R203</text>
<text x="43.2" y="119">10k</text>
<text x="109.7" y="115.2">GND</text>
<text x="109.7" y="117.7">DIN DOUT</text>
<text x="115" y="115.2">VDD</text>
<text x="137.7" y="115.2">GND</text>
<text x="137.7" y="117.7">DIN DOUT</text>
<text x="143" y="115.2">VDD</text>
<text x="165.6" y="115.2">GND</text>
<text x="165.6" y="117.7">DIN DOUT</text>
<text x="170.9" y="115.2">VDD</text>
<text x="193.5" y="115.2">GND</text>
<text x="193.5" y="117.7">DIN DOUT</text>
<text x="198.9" y="115.2">VDD</text>
<text x="221.5" y="115.2">GND</text>
<text x="221.5" y="117.7">DIN DOUT</text>
<text x="226.8" y="115.2">VDD</text>
<text x="249.4" y="115.2">GND</text>
<text x="249.4" y="117.7">DIN DOUT</text>
<text x="254.7" y="115.2">VDD</text>
<text x="69.1" y="125.3">GND</text>
<text x="109.2" y="125.3">SK6812-E</text>
<text x="111.7" y="122.8">D213</text>
<text x="137.1" y="125.3">SK6812-E</text>
<text x="139.7" y="122.8">D214</text>
<text x="165.1" y="125.3">SK6812-E</text>
<text x="167.6" y="122.8">D215</text>
<text x="193" y="125.3">SK6812-E</text>
<text x="195.6" y="122.8">D216</text>
<text x="220.9" y="125.3">SK6812-E</text>
<text x="223.5" y="122.8">D217</text>
<text x="248.9" y="125.3">SK6812-E</text>
<text x="251.4" y="122.8">D218</text>
<text x="28.4" y="130.4">+5V</text>
<text x="38.6" y="127.9">GND</text>
<text x="109.7" y="130.4">GND</text>
<text x="115" y="130.4">VDD</text>
<text x="137.7" y="130.4">GND</text>
<text x="143" y="130.4">VDD</text>
<text x="165.6" y="130.4">GND</text>
<text x="170.9" y="130.4">VDD</text>
<text x="193.5" y="130.4">GND</text>
<text x="198.9" y="130.4">VDD</text>
<text x="221.5" y="130.4">GND</text>
<text x="226.8" y="130.4">VDD</text>
<text x="249.4" y="130.4">GND</text>
<text x="254.7" y="130.4">VDD</text>
<text x="109.7" y="132.9">DIN DOUT</text>
<text x="137.7" y="132.9">DIN DOUT</text>
<text x="165.6" y="132.9">DIN DOUT</text>
<text x="193.5" y="132.9">DIN DOUT</text>
<text x="221.5" y="132.9">DIN DOUT</text>
<text x="249.4" y="132.9">DIN DOUT</text>
<text x="33" y="141.8">C201</text>
<text x="43.2" y="141.8">C202</text>
<text x="53.3" y="141.8">C203</text>
<text x="63.5" y="141.8">C204</text>
<text x="73.7" y="141.8">C205</text>
<text x="83.8" y="141.8">C206</text>
<text x="109.2" y="140.6">SK6812-E</text>
<text x="111.7" y="138">D219</text>
<text x="137.1" y="140.6">SK6812-E</text>
<text x="139.7" y="138">D220</text>
<text x="165.1" y="140.6">SK6812-E</text>
<text x="167.6" y="138">D221</text>
<text x="193" y="140.6">SK6812-E</text>
<text x="195.6" y="138">D222</text>
<text x="220.9" y="140.6">SK6812-E</text>
<text x="223.5" y="138">D223</text>
<text x="248.9" y="140.6">SK6812-E</text>
<text x="251.4" y="138">D224</text>
<text x="33" y="144.4">1u</text>
<text x="43.2" y="144.4">1u</text>
<text x="53.3" y="144.4">1u</text>
<text x="63.5" y="144.4">1u</text>
<text x="73.7" y="144.4">1u</text>
<text x="83.8" y="144.4">1u</text>
<text x="109.7" y="145.6">GND</text>
<text x="109.7" y="148.2">DIN DOUT</text>
<text x="115" y="145.6">VDD</text>
<text x="137.7" y="145.6">GND</text>
<text x="137.7" y="148.2">DIN DOUT</text>
<text x="143" y="145.6">VDD</text>
<text x="165.6" y="145.6">GND</text>
<text x="165.6" y="148.2">DIN DOUT</text>
<text x="170.9" y="145.6">VDD</text>
<text x="193.5" y="145.6">GND</text>
<text x="193.5" y="148.2">DIN DOUT</text>
<text x="198.9" y="145.6">VDD</text>
<text x="221.5" y="145.6">GND</text>
<text x="221.5" y="148.2">DIN DOUT</text>
<text x="226.8" y="145.6">VDD</text>
<text x="249.4" y="145.6">GND</text>
<text x="249.4" y="148.2">DIN DOUT</text>
<text x="254.7" y="145.6">VDD</text>
<text x="28.4" y="155.8">GND</text>
<text x="99.6" y="158.3">GND</text>
<text x="127.5" y="158.3">GND</text>
<text x="155.4" y="158.3">GND</text>
<text x="183.4" y="158.3">GND</text>
<text x="211.3" y="158.3">GND</text>
<text x="239.3" y="158.3">GND</text>
</g>
<g font-size="1.8">
<text x="40.6" y="37.8">KEY_G1</text>
<text x="83.8" y="37.8">KEY_H1</text>
<text x="127" y="37.8">KEY_I1</text>
<text x="170.2" y="37.8">KEY_J1</text>
<text x="213.4" y="37.8">KEY_K1</text>
<text x="256.5" y="37.8">KEY_L1</text>
<text x="40.6" y="50.5">KEY_G2</text>
<text x="83.8" y="50.5">KEY_H2</text>
<text x="127" y="50.5">KEY_I2</text>
<text x="170.2" y="50.5">KEY_J2</text>
<text x="213.4" y="50.5">KEY_K2</text>
<text x="256.5" y="50.5">KEY_L2</text>
<text x="40.6" y="63.2">KEY_G3</text>
<text x="83.8" y="63.2">KEY_H3</text>
<text x="127" y="63.2">KEY_I3</text>
<text x="170.2" y="63.2">KEY_J3</text>
<text x="213.4" y="63.2">KEY_K3</text>
<text x="256.5" y="63.2">KEY_L3</text>
<text x="40.6" y="75.9">KEY_G4</text>
<text x="83.8" y="75.9">KEY_H4</text>
<text x="127" y="75.9">KEY_I4</text>
<text x="170.2" y="75.9">KEY_J4</text>
<text x="213.4" y="75.9">KEY_K4</text>
<text x="256.5" y="75.9">KEY_L4</text>
<text x="94" y="101.3">LED1</text>
<text x="124.5" y="101.3">LED2</text>
<text x="152.4" y="101.3">LED3</text>
<text x="180.3" y="101.3">LED4</text>
<text x="208.3" y="101.3">LED5</text>
<text x="236.2" y="101.3">LED6</text>
<text x="269.5" y="101.3">LED7</text>
<text x="50.8" y="111.4">NEOPIXEL_G</text>
<text x="94" y="116.5">LED7</text>
<text x="124.5" y="116.5">LED8</text>
<text x="152.4" y="116.5">LED9</text>
<text x="180.3" y="116.5">LED10</text>
<text x="208.3" y="116.5">LED11</text>
<text x="236.2" y="116.5">LED12</text>
<text x="268.3" y="116.5">LED13</text>
<text x="94" y="131.7">LED13</text>
<text x="124.5" y="131.7">LED14</text>
<text x="152.4" y="131.7">LED15</text>
<text x="180.3" y="131.7">LED16</text>
<text x="208.3" y="131.7">LED17</text>
<text x="236.2" y="131.7">LED18</text>
<text x="268.3" y="131.7">LED19</text>
<text x="94" y="147">LED19</text>
<text x="124.5" y="147">LED20</text>
<text x="152.4" y="147">LED21</text>
<text x="180.3" y="147">LED22</text>
<text x="208.3" y="147">LED23</text>
<text x="236.2" y="147">LED24</text>
</g>
<text font-size="1.8" fill="#848400" x="27.4" y="112.6">NEOPIXEL</text>
</svg>
